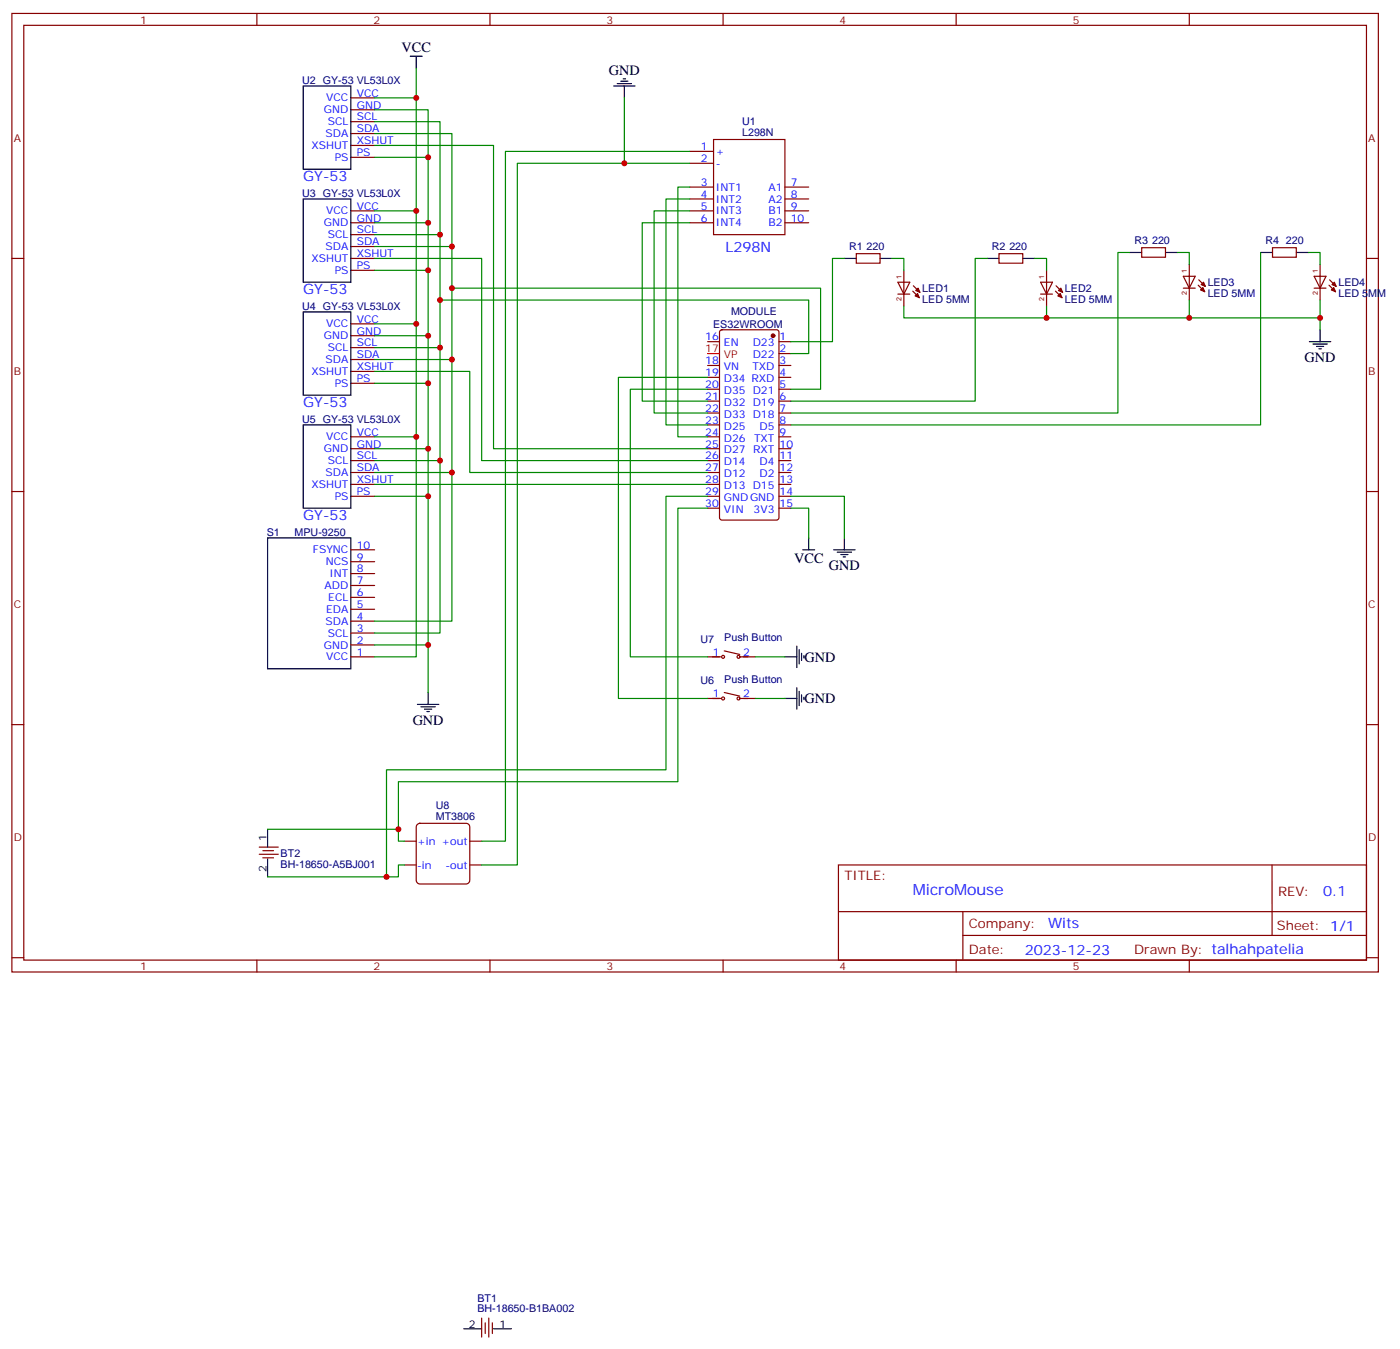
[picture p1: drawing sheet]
<svg xmlns="http://www.w3.org/2000/svg" width="415mm" height="400mm" viewBox="0 0 415 400" stroke-linecap="round" stroke-linejoin="round" font-family="sans-serif">
<g fill="none" stroke="#870000" stroke-width=".35">
<path d="M3.5 4h405.4v284.3h-405.4zM7.1 7.5h398.2v277.3h-398.2zM76.2 4v3.5M145.3 4v3.5M214.5 4v3.5M283.6 4v3.5M352.8 4v3.5M104.1 29h7M104.1 32.6h7M104.1 36.1h7M104.1 39.6h7M104.1 43.1h7"/>
<path d="M104.1 46.7h7M204.6 44.9h7.1M204.6 48.4h7.1M204.6 55.5h7.1M204.6 59h7.1M211.7 41.4h21.1v28.2h-21.1zM232.8 55.5h7.1M232.8 59h7.1M3.5 76.7h3.6M104.1 76.7h7M104.1 62.5h7M104.1 66.1h7"/>
<path d="M104.1 69.6h7M104.1 73.1h7M204.6 62.5h7.1M204.6 66.1h7.1M232.8 62.5h7.1M232.8 66.1h7.1M254 75.2h7.1v2.9h-7.1zM296.3 75.2h7.1v2.9h-7.1zM338.7 73.5h7v2.8h-7zM377.5 73.5h7v2.8h-7zM405.3 76.7h3.6M104.1 80.2h7"/>
<path d="M104.1 96.1h7M104.1 99.6h7M213.7 98l.4-.2h16.3l.6 .5 .1 55.3-.5 .6-16.5 .1-.6-.5-.1-55.3zM104.1 103.1h7M104.1 106.6h7M104.1 110.2h7M104.1 113.7h7M209.9 101.4h3.5M209.9 108.4h3.5M209.9 111.9h3.5M209.9 115.5h3.5M209.9 119h3.5"/>
<path d="M231.1 101.4h3.5M231.1 108.4h3.5M231.1 111.9h3.5M231.1 115.5h3.5M231.1 119h3.5M231.1 104.9h3.5M104.1 129.6h7M104.1 133.1h7M104.1 136.6h7M209.9 122.5h3.5M209.9 126h3.5M209.9 129.6h3.5"/>
<path d="M209.9 133.1h3.5M209.9 136.6h3.5M231.1 122.5h3.5M231.1 126h3.5M231.1 129.6h3.5M231.1 133.1h3.5M231.1 136.6h3.5M3.5 145.8h3.6M104.1 140.2h7M104.1 143.7h7M104.1 147.2h7M209.9 140.2h3.5"/>
<path d="M209.9 143.7h3.5M209.9 147.2h3.5M209.9 150.7h3.5M231.1 140.2h3.5M231.1 143.7h3.5M231.1 147.2h3.5M231.1 150.7h3.5M405.3 145.8h3.6M104.1 177.2h7M104.1 173.7h7M104.1 170.1h7M104.1 166.6h7"/>
<path d="M104.1 163.1h7M104.1 194.8h7M104.1 191.3h7M104.1 187.8h7M104.1 184.3h7M104.1 180.7h7M209.9 194.8h3.9M214.8 193.1l4.6 1M219.4 194.8h4.6M3.5 214.9h3.6M209.9 207.2h3.9M214.8 205.4l4.6 1.1"/>
<path d="M219.4 207.2h4.6M405.3 214.9h3.6M76.9 251.3h5.6M76.9 253.4h5.6M78 252.3h3.1M78 254.5h3.1M119.9 249.5h3.6M119.9 256.6h3.6M123.7 244.7l.8-.5h13.8l.8 .5 .2 .6v15.9l-.4 .8-.6 .2h-13.8l-.8-.5-.2-.5v-15.9zM139.3 249.5h3.6M139.3 256.6h3.6M248.7 256.6h156.6v28.2h-156.6z"/>
<path d="M377.3 256.6v20.9M248.7 270.4h156.5M285.6 277.5h119.6M285.6 270.4v14.1M3.5 284.1h3.6M76.2 284.8v3.5M145.3 284.8v3.5M214.5 284.8v3.5M283.6 284.8v3.5M352.8 284.8v3.5M405.3 284.1h3.6M142.9 391v5.6"/>
<path d="M143.9 392.4v3.2M145 391v5.6M146 392.4v3.2"/>
<circle cx="214.5" cy="194.8" r=".44"/>
<circle cx="219.1" cy="194.8" r=".44"/>
<circle cx="214.5" cy="207.2" r=".44"/>
<circle cx="219.1" cy="207.2" r=".44"/>
</g>
<circle cx="229.3" cy="99.6" r=".53" fill="#870000" stroke="#870000" stroke-width=".35"/>
<path d="M209.9 104.9h3.5" fill="none" stroke="#f00" stroke-width=".35"/>
<g fill="none" stroke="#000" stroke-width=".35">
<path d="M121.7 16.7h3.5M123.5 16.7v3.5M90 25.5h14.1v24.7h-14.1zM182 25.5h6.4M183.1 24.8h4.2M184.1 24.1h2.2M184.9 23.4h.7M185.2 25.5v3.5M90 59h14.1v24.7h-14.1zM250.5 76.7h3.5M261.1 76.7h3.5M292.8 76.7h3.5"/>
<path d="M303.4 76.7h3.5M335.1 74.9h3.6M345.7 74.9h3.5M373.9 74.9h3.6M384.5 74.9h3.6M90 92.5h14.1v24.7h-14.1zM391.6 97.8v3.6M388.4 101.4h6.4M389.5 102.1h4.2M390.5 102.8h2.1M391.2 103.5h.7M90 126h14.1v24.7h-14.1z"/>
<path d="M79.4 159.6h24.7v38.8h-24.7zM239.9 159.6v3.5M250.5 159.6v3.5M238.1 163.1h3.6M247.3 163.1h6.3M248.4 163.8h4.2M249.4 164.5h2.1M250.1 165.2h.7M232.8 194.8h3.6M236.4 191.7v6.3M237.1 192.7v4.3M237.8 193.8v2.1"/>
<path d="M238.5 194.5v.7M123.8 209h6.4M124.9 209.7h4.2M125.9 210.4h2.2M126.6 211.1h.8M127 205.4v3.6M232.8 207.2h3.6M236.4 204v6.4M237.1 205.1v4.2M237.8 206.1v2.1M238.5 206.8v.7M79.4 246v5.3"/>
<path d="M79.4 254.8v5.3M137.6 394.2h5.3M146.4 394.2h5.3"/>
</g>
<g fill="#850000" stroke="#850000" stroke-width=".35">
<path d="M271.6 86.2l.7-.7 .6 1.2z"/>
<path d="M271.5 87.8l.7-.7 .5 1.2z"/>
<path d="M314 86.2l.7-.7 .5 1.2z"/>
<path d="M313.8 87.8l.7-.7 .5 1.2z"/>
<path d="M357 83.7l.5 1.2-1.2-.5z"/>
<path d="M356.1 86l.7-.7 .6 1.2z"/>
<path d="M395.8 83.7l.5 1.2-1.2-.5z"/>
<path d="M394.9 86l.7-.7 .6 1.2z"/>
</g>
<g fill="none" stroke="#850000" stroke-width=".35">
<path d="M352.8 78.4v10.6M391.6 78.4v10.6M266.3 87.2h3.6M266.3 83.7h3.6l-1.8 3.5zM268.1 80.2v10.6M270.8 86.4l1.9 1.9M270.9 84.8l2 1.9M308.7 87.2h3.5M308.7 83.7h3.5l-1.8 3.5zM310.4 80.2v10.6M313.1 86.4l1.9 1.9M313.3 84.8l1.9 1.9"/>
<path d="M351 85.5h3.5M351 82h3.5l-1.7 3.5zM355.4 84.6l2 1.9M355.6 83l1.9 1.9M389.8 85.5h3.5M389.8 82h3.5l-1.7 3.5zM394.2 84.6l2 1.9M394.4 83l1.9 1.9"/>
</g>
<g fill="none" stroke="#008700" stroke-width=".35">
<path d="M111.1 29h12.4v33.5h-12.4M111.1 32.6h15.9v33.5h-15.9M111.1 36.1h19.4v33.5h-19.4M111.1 39.6h23v33.5h-23M123.5 20.2v8.8M185.2 29v19.4M111.1 43.1h35.3v90h63.5M111.1 46.7h15.9M204.6 44.9h-54.7v204.6h-7M204.6 48.4h-51.1v208.2h-10.6M204.6 55.5h-3.5v74.1h8.8M204.6 59h-7v67h12.3"/>
<path d="M111.1 76.7h31.8v59.9h67M123.5 62.5v33.6h-12.4M127 66.1v33.5h-15.9M130.5 69.6v33.5h-19.4M134.1 73.1v33.5h-23M204.6 62.5h-10.6v60h15.9M204.6 66.1h-14.1v52.9h19.4M250.5 76.7h-3.6v24.7h-12.3M264.6 76.7h3.5v3.5M292.8 76.7h-3.5v42.3h-54.7M306.9 76.7h3.5v3.5M335.1 74.9h-3.5v47.6h-97"/>
<path d="M349.2 74.9h3.6v3.5M373.9 74.9v51.1h-139.3M388.1 74.9h3.5v3.5M111.1 80.2h15.9M123.5 96.1v33.5h-12.4M127 99.6v33.5h-15.9M130.5 89h109.4v15.9h-5.3M134.1 85.5h109.3v30h-8.8M268.1 90.8v3.5h42.3v-3.5M352.8 89v5.3h-42.4M391.6 89v5.3h-38.8M391.6 94.3v3.5"/>
<path d="M111.1 110.2h28.2v30h70.6M111.1 113.7h15.9M130.5 103.1v33.5h-19.4M134.1 106.6v33.6h-23M209.9 115.5h-22.9v79.3h22.9M209.9 111.9h-26.5v95.3h26.5M123.5 129.6v65.2h-12.4M127 133.1v58.2h-15.9M130.5 136.6v51.2h-19.4M111.1 147.2h15.9M111.1 143.7h98.8M134.1 140.2v44.1h-23"/>
<path d="M209.9 150.7h-8.8v81.2h-82.9v14.1M209.9 147.2h-12.3v81.2h-82.9v31.7M234.6 150.7h5.3v8.9M234.6 147.2h15.9v12.4M127 191.3v14.1M224 194.8h8.8M224 207.2h8.8M79.4 246h38.8v3.5h1.7M119.9 256.6h-1.7v3.5h-38.8"/>
</g>
<g fill="#c00">
<circle cx="123.5" cy="62.5" r=".88"/>
<circle cx="123.5" cy="96.1" r=".88"/>
<circle cx="123.5" cy="129.6" r=".88"/>
<circle cx="127" cy="66.1" r=".88"/>
<circle cx="127" cy="99.6" r=".88"/>
<circle cx="127" cy="133.1" r=".88"/>
<circle cx="130.5" cy="69.6" r=".88"/>
<circle cx="130.5" cy="103.1" r=".88"/>
<circle cx="130.5" cy="136.6" r=".88"/>
<circle cx="134.1" cy="73.1" r=".88"/>
<circle cx="134.1" cy="106.6" r=".88"/>
<circle cx="134.1" cy="140.2" r=".88"/>
<circle cx="127" cy="46.7" r=".88"/>
<circle cx="127" cy="80.2" r=".88"/>
<circle cx="127" cy="113.7" r=".88"/>
<circle cx="127" cy="147.2" r=".88"/>
<circle cx="123.5" cy="29" r=".88"/>
<circle cx="127" cy="191.3" r=".88"/>
<circle cx="118.2" cy="246" r=".88"/>
<circle cx="114.7" cy="260.1" r=".88"/>
<circle cx="130.5" cy="89" r=".88"/>
<circle cx="134.1" cy="85.5" r=".88"/>
<circle cx="310.4" cy="94.3" r=".88"/>
<circle cx="352.8" cy="94.3" r=".88"/>
<circle cx="391.6" cy="94.3" r=".88"/>
<circle cx="185.2" cy="48.4" r=".88"/>
</g>
<text font-size="4.6" fill="#00f" x="270.8" y="265.6">MicroMouse</text>
<g font-size="4.2">
<text x="119.1" y="15.6">VCC</text>
<text x="180.6" y="22.3">GND</text>
<text x="387" y="107.4">GND</text>
<text x="235.6" y="167">VCC</text>
<text x="245.9" y="169.1">GND</text>
<text x="238.7" y="196.2">GND</text>
<text x="238.7" y="208.6">GND</text>
<text x="122.4" y="215">GND</text>
</g>
<g font-size="4.2" fill="#00f">
<text x="90" y="53.7">GY-53</text>
<text x="215.2" y="74.9">L298N</text>
<text x="90" y="87.2">GY-53</text>
<text x="90" y="120.8">GY-53</text>
<text x="90" y="154.3">GY-53</text>
<text x="392.5" y="265.8">0.1</text>
<text x="310.9" y="275.4">Wits</text>
<text x="304" y="283.2">2023-12-23</text>
</g>
<g font-size="3.9" fill="#800">
<text x="250.5" y="261.2">TITLE:</text>
<text x="379.1" y="265.8">REV:</text>
<text x="287.4" y="275.4">Company:</text>
<text x="378.7" y="276">Sheet: 1/1</text>
<text x="287.4" y="283">Date:</text>
<text x="336.4" y="283.1">Drawn By: talhahpatelia</text>
</g>
<g font-size="3.2" fill="#800">
<text x="41.6" y="7">1</text>
<text x="110.8" y="7">2</text>
<text x="179.9" y="7">3</text>
<text x="249.1" y="7">4</text>
<text x="318.2" y="7">5</text>
<text x="4.1" y="42.1">A</text>
<text x="405.9" y="42.1">A</text>
<text x="4.1" y="111.2">B</text>
<text x="405.9" y="111.2">B</text>
<text x="4.1" y="180.4">C</text>
<text x="405.9" y="180.4">C</text>
<text x="4.1" y="249.5">D</text>
<text x="405.9" y="249.5">D</text>
<text x="41.6" y="287.8">1</text>
<text x="110.8" y="287.8">2</text>
<text x="179.9" y="287.8">3</text>
<text x="249.1" y="287.8">4</text>
<text x="318.2" y="287.8">5</text>
</g>
<g font-size="3.2" fill="#000080">
<text x="89.6" y="24.9">U2 GY-53 VL53L0X</text>
<text x="220.1" y="40.3">L298N</text>
<text x="220.1" y="37.2">U1</text>
<text x="89.6" y="58.4">U3 GY-53 VL53L0X</text>
<text x="251.9" y="74.3">R1</text>
<text x="257.1" y="74.3">220</text>
<text x="294.2" y="74.3">R2</text>
<text x="299.4" y="74.3">220</text>
<text x="336.6" y="72.5">R3</text>
<text x="341.7" y="72.5">220</text>
<text x="375.4" y="72.5">R4</text>
<text x="381.4" y="72.5">220</text>
<text x="273.6" y="89.8">LED 5MM</text>
<text x="273.6" y="86.6">LED1</text>
<text x="315.9" y="89.8">LED 5MM</text>
<text x="315.9" y="86.7">LED2</text>
<text x="358.2" y="88">LED 5MM</text>
<text x="358.2" y="84.8">LED3</text>
<text x="397.1" y="88">LED 5MM</text>
<text x="397.1" y="84.9">LED4</text>
<text x="89.6" y="91.9">U4 GY-53 VL53L0X</text>
<text x="216.8" y="93.5">MODULE</text>
<text x="211.5" y="97.2">ES32WROOM</text>
<text x="89.6" y="125.4">U5 GY-53 VL53L0X</text>
<text x="79.1" y="158.9">S1</text>
<text x="87.4" y="158.9">MPU-9250</text>
<text x="207.8" y="190.7">U7</text>
<text x="214.9" y="190.1">Push Button</text>
<text x="207.8" y="203">U6</text>
<text x="214.9" y="202.5">Push Button</text>
<text x="129.3" y="243.2">MT3806</text>
<text x="129.3" y="240">U8</text>
<text x="83.3" y="257.3">BH-18650-A5BJ001</text>
<text x="83.3" y="254.2">BT2</text>
<text x="141.6" y="389.3">BH-18650-B1BA002</text>
<text x="141.6" y="386.2">BT1</text>
</g>
<g font-size="3.2" fill="#00f">
<text x="105.8" y="28.7">VCC</text>
<text x="96.1" y="33.6">GND</text>
<text x="96.8" y="30.1">VCC</text>
<text x="105.8" y="32.2">GND</text>
<text x="105.8" y="35.7">SCL</text>
<text x="96.6" y="40.7">SDA</text>
<text x="97.2" y="37.1">SCL</text>
<text x="105.8" y="39.3">SDA</text>
<text x="92.4" y="44.2">XSHUT</text>
<text x="99.3" y="47.7">PS</text>
<text x="105.8" y="42.8">XSHUT</text>
<text x="105.8" y="46.3">PS</text>
<text x="207.9" y="44.6">1</text>
<text x="212.4" y="46">+</text>
<text x="207.9" y="48.1">2</text>
<text x="212.4" y="49.5">-</text>
<text x="207.9" y="55.1">3</text>
<text x="207.9" y="58.7">4</text>
<text x="212.4" y="56.6">INT1</text>
<text x="227.9" y="56.6">A1</text>
<text x="234.6" y="55.1">7</text>
<text x="234.6" y="58.7">8</text>
<text x="96.8" y="63.6">VCC</text>
<text x="105.8" y="62.2">VCC</text>
<text x="105.8" y="65.7">GND</text>
<text x="207.9" y="62.2">5</text>
<text x="207.9" y="65.7">6</text>
<text x="212.4" y="60.1">INT2</text>
<text x="212.4" y="63.6">INT3</text>
<text x="227.9" y="63.6">B1</text>
<text x="227.9" y="60.1">A2</text>
<text x="234.6" y="62.2">9</text>
<text x="234.6" y="65.7">10</text>
<text x="96.1" y="67.1">GND</text>
<text x="97.2" y="70.7">SCL</text>
<text x="105.8" y="69.3">SCL</text>
<text x="212.4" y="67.1">INT4</text>
<text x="227.9" y="67.1">B2</text>
<text x="92.4" y="77.7">XSHUT</text>
<text x="96.6" y="74.2">SDA</text>
<text x="105.8" y="72.8">SDA</text>
<text x="105.8" y="76.3">XSHUT</text>
<text x="99.3" y="81.2">PS</text>
<text x="105.8" y="79.8">PS</text>
<text x="105.8" y="95.7">VCC</text>
<text x="96.1" y="100.6">GND</text>
<text x="96.8" y="97.1">VCC</text>
<text x="105.8" y="99.2">GND</text>
<text x="209.2" y="101">16</text>
<text x="231.2" y="101">1</text>
<text x="96.6" y="107.7">SDA</text>
<text x="97.2" y="104.2">SCL</text>
<text x="105.8" y="102.8">SCL</text>
<text x="105.8" y="106.3">SDA</text>
<text x="214.7" y="102.8">EN</text>
<text x="223.3" y="106.3">D22</text>
<text x="223.3" y="102.8">D23</text>
<text x="231.2" y="104.5">2</text>
<text x="92.4" y="111.2">XSHUT</text>
<text x="105.8" y="109.8">XSHUT</text>
<text x="105.8" y="113.3">PS</text>
<text x="209.2" y="108.1">18</text>
<text x="209.2" y="111.6">19</text>
<text x="214.7" y="109.8">VN</text>
<text x="214.7" y="113.3">D34 RXD</text>
<text x="223.2" y="109.8">TXD</text>
<text x="231.2" y="111.6">4</text>
<text x="231.2" y="108.1">3</text>
<text x="99.3" y="114.8">PS</text>
<text x="209.2" y="115.1">20</text>
<text x="209.2" y="118.6">21</text>
<text x="214.7" y="116.9">D35 D21</text>
<text x="231.2" y="118.6">6</text>
<text x="231.2" y="115.1">5</text>
<text x="209.2" y="122.2">22</text>
<text x="209.2" y="125.7">23</text>
<text x="214.7" y="120.4">D32 D19</text>
<text x="214.7" y="123.9">D33 D18</text>
<text x="231.2" y="125.7">8</text>
<text x="231.2" y="122.2">7</text>
<text x="96.8" y="130.6">VCC</text>
<text x="105.8" y="129.2">VCC</text>
<text x="209.2" y="129.2">24</text>
<text x="214.7" y="127.5">D25</text>
<text x="214.7" y="131">D26</text>
<text x="223.7" y="131">TXT</text>
<text x="225.3" y="127.5">D5</text>
<text x="231.2" y="129.2">9</text>
<text x="96.1" y="134.2">GND</text>
<text x="97.2" y="137.7">SCL</text>
<text x="105.8" y="132.8">GND</text>
<text x="105.8" y="136.3">SCL</text>
<text x="209.2" y="132.8">25</text>
<text x="209.2" y="136.3">26</text>
<text x="214.7" y="134.5">D27 RXT</text>
<text x="231.2" y="136.3">11</text>
<text x="231.2" y="132.8">10</text>
<text x="96.6" y="141.2">SDA</text>
<text x="105.8" y="139.8">SDA</text>
<text x="105.8" y="143.3">XSHUT</text>
<text x="209.2" y="139.8">27</text>
<text x="209.2" y="143.3">28</text>
<text x="214.7" y="138">D14</text>
<text x="214.7" y="141.6">D12</text>
<text x="225.3" y="141.6">D2</text>
<text x="225.3" y="138">D4</text>
<text x="231.2" y="143.3">13</text>
<text x="231.2" y="139.8">12</text>
<text x="92.4" y="144.7">XSHUT</text>
<text x="99.3" y="148.3">PS</text>
<text x="105.8" y="146.9">PS</text>
<text x="209.2" y="146.9">29</text>
<text x="214.7" y="145.1">D13 D15</text>
<text x="214.7" y="148.6">GNDGND</text>
<text x="231.2" y="146.9">14</text>
<text x="209.2" y="150.4">30</text>
<text x="214.7" y="152.2">VIN</text>
<text x="223.6" y="152.2">3V3</text>
<text x="231.2" y="150.4">15</text>
<text x="92.8" y="164.1">FSYNC</text>
<text x="96.6" y="167.7">NCS</text>
<text x="105.8" y="166.3">9</text>
<text x="105.8" y="162.7">10</text>
<text x="97.7" y="171.2">INT</text>
<text x="105.8" y="173.3">7</text>
<text x="105.8" y="169.8">8</text>
<text x="96.3" y="174.7">ADD</text>
<text x="97.4" y="178.3">ECL</text>
<text x="105.8" y="176.8">6</text>
<text x="96.6" y="185.3">SDA</text>
<text x="96.7" y="181.8">EDA</text>
<text x="105.8" y="183.9">4</text>
<text x="105.8" y="180.4">5</text>
<text x="97.2" y="188.8">SCL</text>
<text x="105.8" y="191">2</text>
<text x="105.8" y="187.4">3</text>
<text x="96.1" y="192.4">GND</text>
<text x="96.8" y="195.9">VCC</text>
<text x="105.8" y="194.5">1</text>
<text x="211.4" y="194.5">1</text>
<text x="220.5" y="194.5">2</text>
<text x="211.4" y="206.8">1</text>
<text x="220.5" y="206.8">2</text>
<text x="123.7" y="250.6">+in +out</text>
<text x="123.7" y="257.6">-in</text>
<text x="132.1" y="257.6">-out</text>
</g>
<g font-size="3.2" fill="#f00">
<text x="209.2" y="104.5">17</text>
<text x="214.7" y="106.3">VP</text>
</g>
<g font-size="3.2">
<text x="79" y="249.5" transform="rotate(-90 79 249.5)">1</text>
<text x="79" y="258.6" transform="rotate(-90 79 258.6)">2</text>
<text x="139.1" y="393.8">2</text>
<text x="148.2" y="393.8">1</text>
</g>
<g font-size="2.1" fill="#840000">
<text x="267.4" y="82.8" transform="rotate(-90 267.4 82.8)">1</text>
<text x="309.7" y="82.8" transform="rotate(-90 309.7 82.8)">1</text>
<text x="352.1" y="81" transform="rotate(-90 352.1 81)">1</text>
<text x="390.9" y="81" transform="rotate(-90 390.9 81)">1</text>
<text x="267.4" y="89.4" transform="rotate(-90 267.4 89.4)">2</text>
<text x="309.7" y="89.4" transform="rotate(-90 309.7 89.4)">2</text>
<text x="352.1" y="87.6" transform="rotate(-90 352.1 87.6)">2</text>
<text x="390.9" y="87.6" transform="rotate(-90 390.9 87.6)">2</text>
</g>
</svg>
